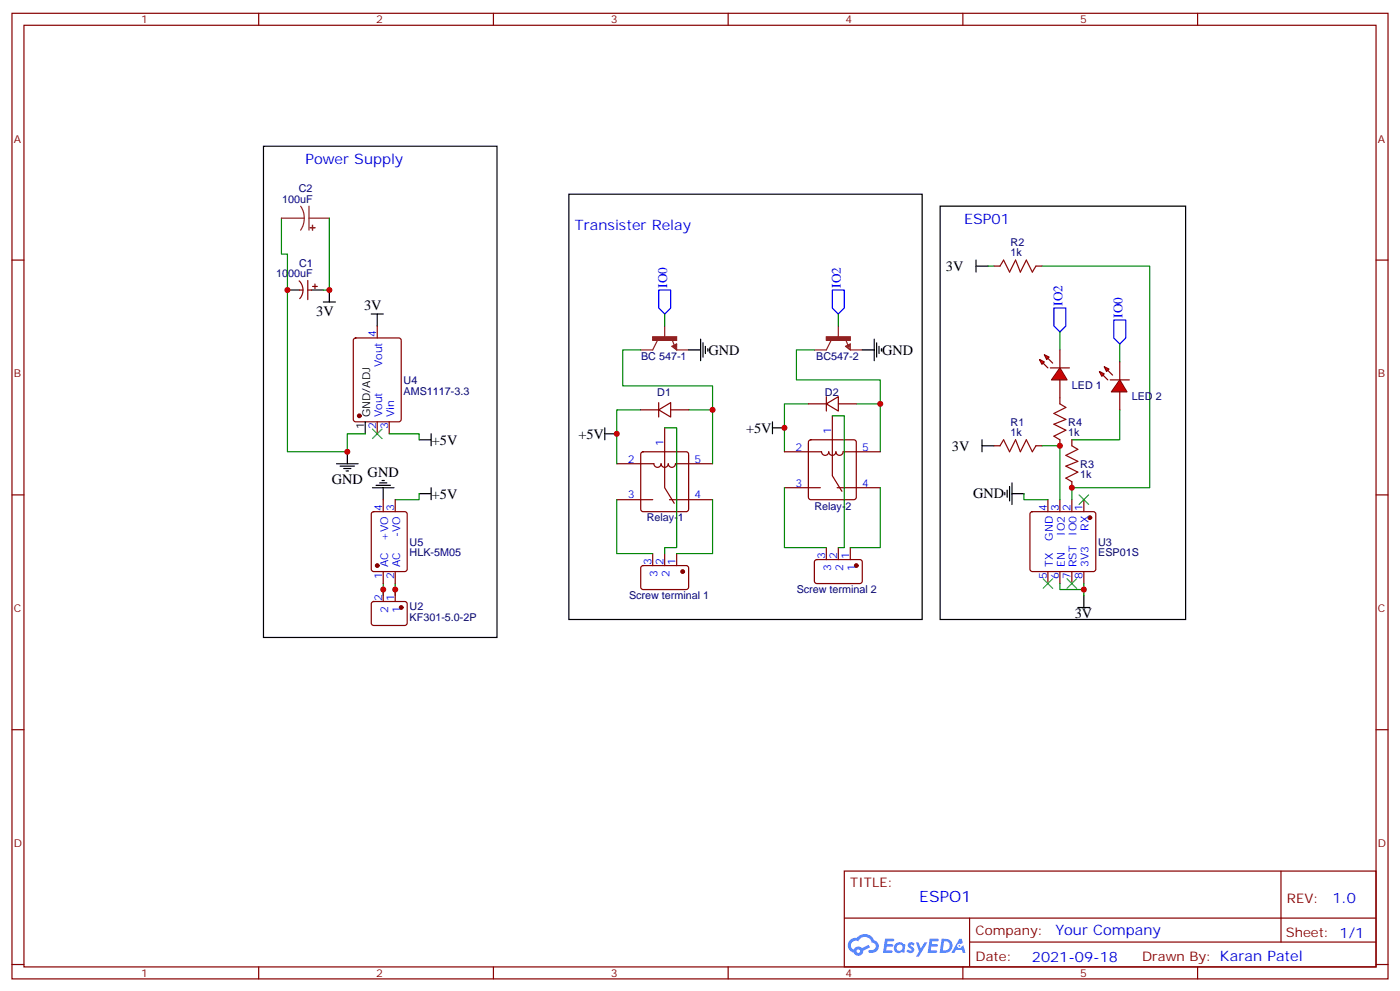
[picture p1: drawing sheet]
<svg xmlns="http://www.w3.org/2000/svg" width="412mm" height="292mm" viewBox="0 0 412 292" stroke-linecap="round" stroke-linejoin="round" font-family="sans-serif">
<g fill="none" stroke="#870000" stroke-width=".35">
<path d="M3.5 3.9h405.4v284.4h-405.4zM7.1 7.4h398.2v277.3h-398.2zM76.2 3.9v3.5M145.3 3.9v3.5M214.5 3.9v3.5M283.6 3.9v3.5M352.8 3.9v3.5M3.5 76.6h3.6M405.3 76.6h3.6M3.5 145.7h3.6M405.3 145.7h3.6M3.5 214.9h3.6"/>
<path d="M405.3 214.9h3.6M248.7 256.5h156.6v28.2h-156.6zM377.3 256.5v20.9M248.7 270.4h156.5M285.6 277.4h119.6M285.6 270.4v14.1M3.5 284h3.6M76.2 284.7v3.6M145.3 284.7v3.6M214.5 284.7v3.6M283.6 284.7v3.6M352.8 284.7v3.6"/>
<path d="M405.3 284h3.6"/>
</g>
<g fill="#5487ff">
<path d="M267.7 277.7a1.22 1.22 0 0 1 1.7 .2l-.4 .6a.47 .47 0 0 0-.3-.4 .47 .47 0 0 0-.5 .2l.1 .2a1.14 1.14 0 0 1 .8 1.8 1.14 1.14 0 0 1-1.9 0l-.2-.2 .5-.6 .7 .5a.29 .29 0 0 0 .3-.3 .29 .29 0 0 0-.2-.3 1.04 1.04 0 0 1-.6-1.7z"/>
<path d="M260.7 276.4h2.4l.3 .2-.2 .5-1.8 .1-.1 .8h1.5l.3 .4-.3 .4h-1.6l-.2 1.1h1.7l.2 .3-.2 .3-2.6 .1z"/>
<path d="M273.8 276.4h2.4l.3 .2-.1 .5-1.8 .1-.2 .8h1.6l.3 .4-.4 .4h-1.6l-.1 1.1h1.7l.2 .3-.2 .3-2.6 .1z"/>
<path d="M282.6 276.4h.7l.3 1.3-.6 .3a.69 .69 0 0 0-1 .3 .69 .69 0 0 0 .4 .9 .69 .69 0 0 0 .9-.6l.5-.2 .6 2.2h-.8l-.2-.9h-1.8l-.5 .9h-.8z"/>
<path d="M269.8 277.5h.8l.6 1.8 1.1-1.8h.9l-2.6 4.2h-.8l.9-1.5z"/>
<path d="M277.4 276.4l-.6 4.2h1.3a2.11 2.11 0 0 0 2.5-2.1 2.11 2.11 0 0 0-2.5-2.1zM278.1 277.2a1.39 1.39 0 0 1 1.7 1.4 1.39 1.39 0 0 1-1.8 1.3h-.3z"/>
<path d="M263.7 278.1a1.54 1.54 0 0 0-.1 2.1 1.54 1.54 0 0 0 2.2 .1l.6 .3 .3-2.3-.2-.3h-.4a1.49 1.49 0 0 0-2.4 .1zM264 279.1a.94 .94 0 0 1 1.8 0 .94 .94 0 0 1-1.8 0z"/>
<path d="M250.4 276.8a2.18 2.18 0 0 0 1.1 3.7 1.44 1.44 0 0 0 1.6 .9 1.44 1.44 0 0 0 1.2-1.4l2-1-.5-.8-1.9 1a1.47 1.47 0 0 0-2.4 .4 1.39 1.39 0 0 1-.7-1.9 1.39 1.39 0 0 1 2-.5 2.12 2.12 0 0 1 2.2-1.3 2.12 2.12 0 0 1 1.9 1.7 1.14 1.14 0 0 1 1.1 1.4 1.14 1.14 0 0 1-1.7 .7 .43 .43 0 0 0-.5 .4 .43 .43 0 0 0 .4 .5 1.98 1.98 0 0 0 2.5-1.2 1.98 1.98 0 0 0-1.2-2.6 3.1 3.1 0 0 0-5.3-.6l-.9 .1zM252.3 280.1a.55 .55 0 0 1 1.1 0 .55 .55 0 0 1-1.1 0z"/>
<circle cx="282.6" cy="278.5" r=".26"/>
</g>
<g fill="none" stroke="#8c2424" stroke-width=".35">
<path d="M195.8 96v3.5M197.9 99.9l.7 1.7M246.9 96v3.5M249.1 99.9l.7 1.7M193.7 100.2l-1.4 2.8h-3.6M197.9 102l1.4-.7v1.7zM198.3 102l.7-.4v1.1zM198.6 102h.4M199.3 103h3.5M244.8 100.2l-1.4 2.8h-3.5M249.1 102l1.4-.7v1.7zM249.4 102l.7-.4v1.1z"/>
<path d="M249.8 102h.3M250.5 103h3.5"/>
</g>
<g fill="#8c2424" stroke="#8c2424" stroke-width=".35">
<path d="M192.3 99.2h7v1h-7z"/>
<path d="M243.4 99.2h7.1v1h-7.1z"/>
</g>
<g fill="none" stroke="#870000" stroke-width=".35">
<path d="M292.8 78.4h1.8M305.2 78.4h1.7M88.1 82.7a3.8 3.8 0 0 1 .2 5.2M88.2 85.4h1.1M90.7 82.6v5.6M90.7 85.4h1M92.1 84.3h1.4M92.8 83.6v1.5M104.3 99.7l.5-.2h12.7l.6 .4 .1 23.6-.5 .7h-12.9l-.7-.4v-23.6zM111.1 96v3.5M312.2 117.2v1.7M111.1 124.2v3.5"/>
<path d="M114.7 124.2v3.5M181.7 136.6h10.9a1.06 1.06 0 0 0 1.1 1 1.06 1.06 0 0 0 1-1 1.06 1.06 0 0 0 1.1 1 1.06 1.06 0 0 0 1-1 1.06 1.06 0 0 0 1.1 1 1.06 1.06 0 0 0 1.1-1h10.9M189 133.2l.4-.2h12.7l.5 .2 .2 .5v16.3l-.2 .5-.5 .2h-12.7l-.5-.3-.2-.4v-16.3zM195.8 126v17.6l2.8 4.6M231.1 133h10.9a1.06 1.06 0 0 0 1.1 1.1 1.06 1.06 0 0 0 1-1.1 1.06 1.06 0 0 0 1.1 1.1 1.06 1.06 0 0 0 1-1.1 1.06 1.06 0 0 0 1.1 1.1 1.06 1.06 0 0 0 1.1-1.1h10.9M238.4 129.7l.4-.2h12.7l.5 .2 .2 .5v16.2l-.2 .5-.5 .2h-12.7l-.5-.2-.2-.5v-16.2zM245.2 122.4v17.7l2.8 4.6M292.8 131.3h1.8M305.2 131.3h1.7M312.2 129.5v1.8M315.7 129.5v1.8M181.7 147.1h10.6"/>
<path d="M197.2 147.1h12.7M231.1 143.6h10.6M246.6 143.6h12.7M303.6 150.9l.5-.2h18l.5 .2 .2 .5v16.2l-.2 .5-.5 .2h-18l-.5-.2-.2-.5v-16.2zM308.7 147.1v3.6M312.2 147.1v3.6M315.7 141.9v1.7M315.7 147.1v3.6M319.3 147.1v3.6M189 166.8l.4-.3 13 .1 .4 .7v5.9l-.7 .4-12.9-.1-.5-.6v-5.6zM192.3 163v3.5M195.8 163v3.5"/>
<path d="M199.3 163v3.5M240.1 165l.5-.2h13l.4 .7-.1 5.9-.6 .4h-13l-.4-.7v-5.6zM243.4 161.3v3.5M246.9 161.3v3.5M250.5 161.3v3.5M308.7 168.3v3.5M312.2 168.3v3.5M315.7 168.3v3.5M319.3 168.3v3.5"/>
</g>
<g fill="#870000" stroke="#870000" stroke-width=".35">
<circle cx="321" cy="152.4" r=".53"/>
<circle cx="105.8" cy="122.4" r=".53"/>
<circle cx="252.2" cy="166.5" r=".53"/>
<circle cx="201.1" cy="168.3" r=".53"/>
</g>
<g fill="none" stroke="#000" stroke-width=".35">
<path d="M167.6 57.2h104v125.2h-104zM276.9 60.7h72.3v121.7h-72.3zM287.5 78.4h3.5M287.5 76.6v3.5M84.7 85.4h3.5M91.7 85.4h3.5M206.4 99.9v6.3M257.5 99.9v6.3M202.8 103h3.6M207.1 100.9v4.3M207.8 102v2.1M208.5 102.7v.7"/>
<path d="M254 103h3.5M258.2 100.9v4.3M258.9 102v2.1M259.6 102.7v.7M107.6 124.2v3.5M178.2 127.7h3.5M178.2 126v3.5M227.5 126h3.6M227.5 124.2v3.5M289.3 131.3h3.5M289.3 129.5v3.5M296 145v.7"/>
<path d="M296.7 144.3v2.1M297.4 143.3v4.2M298.1 145.4h3.5M298.1 142.2v6.4M317.5 178.9h3.5M319.3 175.4v3.5"/>
</g>
<g fill="none" stroke="#008700" stroke-width=".35">
<path d="M82.9 64.2v10.6h1.8v58.2h17.6v-5.3h5.3M291 78.4h1.8M306.9 78.4h31.8v65.2h-23v3.5M195.8 92.5v3.5M246.9 92.5v3.5M312.2 97.8v5.2M188.7 103h-5.3v10.6h26.5v7.1M238.1 118.9h-7v14.1M239.9 103h-5.3v8.9h24.7v7M252.2 118.9h7.1v14.1M329.8 101.3v5.3M188.7 120.7h-7v15.9"/>
<path d="M195.8 126h3.5v35.3h-3.5v1.7M202.8 120.7h7.1v15.9M245.2 122.4h3.5v38.9h-1.8M306.9 131.3h5.3v15.8M329.8 120.7v8.8h-14.1M181.7 147.1v15.9h10.6M209.9 147.1v15.9h-10.6M231.1 143.6v17.7h12.3M259.3 143.6v17.7h-8.8M301.6 145.4v1.7h7.1M112.9 171.8v3.6M116.4 171.8v3.6"/>
<path d="M312.2 171.8v1.8h7.1M319.3 171.8v3.6"/>
</g>
<path d="M194 85.4h3.6v5.3l-1.8 1.8-1.8-1.8zM245.2 85.4h3.5v5.3l-1.8 1.8-1.7-1.8zM310.4 90.7h3.6v5.3l-1.8 1.8-1.8-1.8zM328.1 94.2h3.5v5.3l-1.8 1.8-1.7-1.8z" fill="none" stroke="#00f" stroke-width=".35"/>
<path d="M109.7 126.3l2.8 2.9M112.5 126.3l-2.8 2.9M317.9 145.7l2.8 2.9M320.7 145.7l-2.8 2.9M307.3 170.4l2.8 2.8M310.1 170.4l-2.8 2.8M314.3 170.4l2.8 2.8M317.1 170.4l-2.8 2.8" fill="none" stroke="#3c3" stroke-width=".35"/>
<path d="M294.6 78.4l1-1.8 1.8 3.5 1.8-3.5 1.4 3.5 1.7-3.5 1.8 3.5 1.1-1.7M312.2 118.9l1.8 1.1-3.6 1.7 3.6 1.8-3.6 1.4 3.6 1.8-3.6 1.7 1.8 1.1M294.6 131.3l1-1.8 1.8 3.5 1.8-3.5 1.4 3.5 1.7-3.5 1.8 3.5 1.1-1.7M315.7 131.3l1.8 1-3.5 1.8 3.5 1.8-3.5 1.4 3.5 1.7-3.5 1.8 1.7 1.1" fill="none" stroke="#a10000" stroke-width=".35"/>
<g fill="#f00" stroke="#870000" stroke-width=".35">
<path d="M312.2 108.3l2.1 3.6h-4.6z"/>
<path d="M309.4 108.3h5.6z"/>
</g>
<g fill="#870000" stroke="#870000" stroke-width=".35">
<path d="M307.3 106.9l1.4 1.4z"/>
<path d="M308.7 105.5l1.4 1.4z"/>
</g>
<g fill="#f00" stroke="#870000" stroke-width=".35">
<path d="M306.2 105.9l1.4 .7-.7 .7z"/>
<path d="M307.6 104.5l1.4 .7-.7 .7z"/>
</g>
<path d="M312.2 103v5.3M312.2 111.9v5.3" fill="none" stroke="#870000" stroke-width=".35"/>
<g fill="#f00" stroke="#870000" stroke-width=".35">
<path d="M329.8 111.9l2.2 3.5h-4.6z"/>
<path d="M327 111.9h5.7z"/>
</g>
<g fill="#870000" stroke="#870000" stroke-width=".35">
<path d="M324.9 110.5l1.4 1.4z"/>
<path d="M326.3 109l1.4 1.5z"/>
</g>
<g fill="#f00" stroke="#870000" stroke-width=".35">
<path d="M323.8 109.4l1.5 .7-.7 .7z"/>
<path d="M325.3 108l1.4 .7-.7 .7z"/>
</g>
<g fill="none" stroke="#870000" stroke-width=".35">
<path d="M194 118.6v4.2M238.1 118.9h5.3M243.4 118.9l3.5-2.1v4.2zM243.4 116.8v4.2M246.9 118.9h5.3M329.8 106.6v5.3M329.8 115.4v5.3M188.7 120.7h5.3M194 120.7l3.6-2.1v4.2zM197.6 120.7h5.2M109.6 150.9l.5-.2h9.1l.7 .4v16.5l-.4 .7h-9.4l-.7-.5v-16.4zM112.9 147.1v3.6"/>
<path d="M116.4 147.1v3.6M109.6 177.3l.5-.2 9.4 .1 .4 .6v6l-.7 .4-9.4-.1-.4-.6v-5.7zM112.9 168.3v3.5M112.9 173.6v3.5M116.4 168.3v3.5M116.4 173.6v3.5"/>
</g>
<path d="M82.9 64.2h6.7M88.5 60.7l.9 1.7 .2 1.8M89.6 64.2l-.2 1.9-.9 1.7M91 64.2h6M91 60.7v7.1" fill="none" stroke="#8c2424" stroke-width=".35"/>
<g fill="#8c2424" stroke="#8c2424" stroke-width=".35">
<path d="M92 66.4l.1 1.4z"/>
<path d="M91.4 67l1.4 .1z"/>
</g>
<g fill="none" stroke="#000" stroke-width=".35">
<path d="M77.6 43.1h68.8v144.6h-68.8zM95.2 88.9h3.6M97 85.4v3.5M109.4 92.5h3.5M111.1 92.5v3.5M99.1 136.6h6.4M100.2 137.3h4.2M101.2 138h2.2M102 138.7h.7M102.3 133v3.6M123.5 129.5h3.5M127 127.7v3.6"/>
<path d="M109.7 143.6h6.4M110.8 142.9h4.2M111.8 142.2h2.1M112.5 141.5h.7M112.9 143.6v3.5M123.5 145.4h3.5M127 143.6v3.5"/>
</g>
<path d="M97 64.2v21.2h-1.8M114.7 127.7h8.8v1.8M123.5 145.4v1.7h-7.1" fill="none" stroke="#008700" stroke-width=".35"/>
<g fill="#870000" stroke="#870000" stroke-width=".35">
<circle cx="118.2" cy="178.9" r=".53"/>
<circle cx="111.1" cy="166.5" r=".53"/>
</g>
<g fill="#c00">
<circle cx="181.7" cy="127.7" r=".88"/>
<circle cx="231.1" cy="126" r=".88"/>
<circle cx="209.9" cy="120.7" r=".88"/>
<circle cx="259.3" cy="118.9" r=".88"/>
<circle cx="319.3" cy="173.6" r=".88"/>
<circle cx="312.2" cy="131.3" r=".88"/>
<circle cx="315.7" cy="143.6" r=".88"/>
<circle cx="84.7" cy="85.4" r=".88"/>
<circle cx="102.3" cy="133" r=".88"/>
<circle cx="116.4" cy="173.6" r=".88"/>
<circle cx="112.9" cy="173.6" r=".88"/>
<circle cx="97" cy="85.4" r=".88"/>
</g>
<text font-size="4.6" fill="#00f" x="270.8" y="265.5">ESPO1</text>
<g font-size="4.2" fill="#00f">
<text x="90" y="48.4">Power Supply</text>
<text x="169.3" y="67.8">Transister Relay</text>
<text x="284" y="66">ESP01</text>
<text x="392.5" y="265.8">1.0</text>
<text x="310.9" y="275.3">Your Company</text>
<text x="304" y="283.1">2021-09-18</text>
</g>
<g font-size="4.2">
<text x="278.6" y="79.8">3V</text>
<text x="93.1" y="92.9">3V</text>
<text x="107.3" y="91.3">3V</text>
<text x="208.7" y="104.5">GND</text>
<text x="259.8" y="104.5">GND</text>
<text x="127.2" y="131">+5V</text>
<text x="170.4" y="129.2">+5V</text>
<text x="219.8" y="127.5">+5V</text>
<text x="280.4" y="132.7">3V</text>
<text x="97.7" y="142.7">GND</text>
<text x="108.3" y="140.5">GND</text>
<text x="127.2" y="146.9">+5V</text>
<text x="286.6" y="146.8">GND</text>
<text x="316.6" y="182.1">3V</text>
</g>
<g font-size="3.9" fill="#00f">
<text x="196.6" y="84.7" transform="rotate(-90 196.6 84.7)">IO0</text>
<text x="247.7" y="84.7" transform="rotate(-90 247.7 84.7)">IO2</text>
<text x="313" y="90" transform="rotate(-90 313 90)">IO2</text>
<text x="330.6" y="93.6" transform="rotate(-90 330.6 93.6)">IO0</text>
</g>
<g font-size="3.9" fill="#800">
<text x="250.5" y="261.1">TITLE:</text>
<text x="379.1" y="265.8">REV:</text>
<text x="287.4" y="275.3">Company:</text>
<text x="378.7" y="275.9">Sheet: 1/1</text>
<text x="287.4" y="283">Date:</text>
<text x="336.4" y="283.1">Drawn By: Karan Patel</text>
</g>
<g font-size="3.2" fill="#800">
<text x="41.6" y="6.9">1</text>
<text x="110.8" y="6.9">2</text>
<text x="179.9" y="6.9">3</text>
<text x="249.1" y="6.9">4</text>
<text x="318.2" y="6.9">5</text>
<text x="4.1" y="42">A</text>
<text x="405.9" y="42">A</text>
<text x="4.1" y="111.2">B</text>
<text x="405.9" y="111.2">B</text>
<text x="4.1" y="180.3">C</text>
<text x="405.9" y="180.3">C</text>
<text x="4.1" y="249.4">D</text>
<text x="405.9" y="249.4">D</text>
<text x="41.6" y="287.7">1</text>
<text x="110.8" y="287.7">2</text>
<text x="179.9" y="287.7">3</text>
<text x="249.1" y="287.7">4</text>
<text x="318.2" y="287.7">5</text>
</g>
<g font-size="3.2" fill="#000080">
<text x="83.1" y="59.7">100uF</text>
<text x="88" y="56.4">C2</text>
<text x="297.7" y="75.5">1k</text>
<text x="297.7" y="72.5">R2</text>
<text x="81.4" y="81.5">1000uF</text>
<text x="88.1" y="78.5">C1</text>
<text x="188.8" y="106.2">BC 547-1</text>
<text x="240.4" y="106.2">BC547-2</text>
<text x="118.9" y="113.1">U4</text>
<text x="118.9" y="116.2">AMS1117-3.3</text>
<text x="193.6" y="116.7">D1</text>
<text x="243" y="116.7">D2</text>
<text x="315.7" y="114.4">LED 1</text>
<text x="333.4" y="117.9">LED 2</text>
<text x="297.7" y="125.4">R1</text>
<text x="314.7" y="125.5">R4</text>
<text x="297.7" y="128.4">1k</text>
<text x="314.7" y="128.5">1k</text>
<text x="318.2" y="137.8">R3</text>
<text x="318.2" y="140.9">1k</text>
<text x="190.5" y="153.6">Relay-1</text>
<text x="239.9" y="150">Relay-2</text>
<text x="120.6" y="160.7">U5</text>
<text x="323.5" y="160.8">U3</text>
<text x="120.6" y="163.8">HLK-5M05</text>
<text x="323.5" y="163.8">ESP01S</text>
<text x="120.6" y="179.8">U2</text>
<text x="185.3" y="176.5">Screw terminal 1</text>
<text x="234.7" y="174.7">Screw terminal 2</text>
<text x="120.6" y="182.8">KF301-5.0-2P</text>
</g>
<g font-size="3.2" fill="#00f">
<text x="110.8" y="99.3" transform="rotate(-90 110.8 99.3)">4</text>
<text x="112.5" y="108.2" transform="rotate(-90 112.5 108.2)">Vout</text>
<text x="112.5" y="122.9" transform="rotate(-90 112.5 122.9)">Vout</text>
<text x="116.1" y="122.9" transform="rotate(-90 116.1 122.9)">Vin</text>
<text x="110.8" y="126.4" transform="rotate(-90 110.8 126.4)">2</text>
<text x="114.3" y="126.4" transform="rotate(-90 114.3 126.4)">3</text>
<text x="195.4" y="131.3" transform="rotate(-90 195.4 131.3)">1</text>
<text x="244.8" y="127.7" transform="rotate(-90 244.8 127.7)">1</text>
<text x="185" y="136.2">2</text>
<text x="204.6" y="136.2">5</text>
<text x="234.3" y="132.7">2</text>
<text x="254" y="132.7">5</text>
<text x="234.3" y="143.3">3</text>
<text x="254" y="143.3">4</text>
<text x="185" y="146.8">3</text>
<text x="204.6" y="146.8">4</text>
<text x="112.5" y="150.5" transform="rotate(-90 112.5 150.5)">4</text>
<text x="116.1" y="150.5" transform="rotate(-90 116.1 150.5)">3</text>
<text x="308.3" y="150.5" transform="rotate(-90 308.3 150.5)">4</text>
<text x="311.9" y="150.5" transform="rotate(-90 311.9 150.5)">3</text>
<text x="315.4" y="150.5" transform="rotate(-90 315.4 150.5)">2</text>
<text x="318.9" y="150.5" transform="rotate(-90 318.9 150.5)">1</text>
<text x="114.3" y="159.2" transform="rotate(-90 114.3 159.2)">+VO</text>
<text x="117.8" y="158.1" transform="rotate(-90 117.8 158.1)">-VO</text>
<text x="310.1" y="159.3" transform="rotate(-90 310.1 159.3)">GND</text>
<text x="313.6" y="157.8" transform="rotate(-90 313.6 157.8)">IO2</text>
<text x="317.1" y="157.8" transform="rotate(-90 317.1 157.8)">IO0</text>
<text x="320.7" y="156.4" transform="rotate(-90 320.7 156.4)">RX</text>
<text x="114.3" y="167" transform="rotate(-90 114.3 167)">AC</text>
<text x="117.8" y="167" transform="rotate(-90 117.8 167)">AC</text>
<text x="191.9" y="166.4" transform="rotate(-90 191.9 166.4)">3</text>
<text x="195.4" y="166.4" transform="rotate(-90 195.4 166.4)">2</text>
<text x="199" y="166.4" transform="rotate(-90 199 166.4)">1</text>
<text x="243.1" y="164.6" transform="rotate(-90 243.1 164.6)">3</text>
<text x="246.6" y="164.6" transform="rotate(-90 246.6 164.6)">2</text>
<text x="250.1" y="164.6" transform="rotate(-90 250.1 164.6)">1</text>
<text x="310.1" y="167" transform="rotate(-90 310.1 167)">TX</text>
<text x="313.6" y="167" transform="rotate(-90 313.6 167)">EN</text>
<text x="317.1" y="167" transform="rotate(-90 317.1 167)">RST</text>
<text x="320.7" y="167" transform="rotate(-90 320.7 167)">3V3</text>
<text x="112.5" y="170.5" transform="rotate(-90 112.5 170.5)">1</text>
<text x="116.1" y="170.5" transform="rotate(-90 116.1 170.5)">2</text>
<text x="193.7" y="169.9" transform="rotate(-90 193.7 169.9)">3</text>
<text x="197.2" y="169.9" transform="rotate(-90 197.2 169.9)">2</text>
<text x="244.8" y="168.1" transform="rotate(-90 244.8 168.1)">3</text>
<text x="248.4" y="168.1" transform="rotate(-90 248.4 168.1)">2</text>
<text x="251.9" y="168.1" transform="rotate(-90 251.9 168.1)">1</text>
<text x="308.3" y="170.5" transform="rotate(-90 308.3 170.5)">5</text>
<text x="311.9" y="170.5" transform="rotate(-90 311.9 170.5)">6</text>
<text x="315.4" y="170.5" transform="rotate(-90 315.4 170.5)">7</text>
<text x="318.9" y="170.5" transform="rotate(-90 318.9 170.5)">8</text>
<text x="112.5" y="177" transform="rotate(-90 112.5 177)">2</text>
<text x="116.1" y="177" transform="rotate(-90 116.1 177)">1</text>
<text x="114.3" y="180.4" transform="rotate(-90 114.3 180.4)">2</text>
<text x="117.8" y="180.4" transform="rotate(-90 117.8 180.4)">1</text>
</g>
<g font-size="3.2">
<text x="109" y="122.9" transform="rotate(-90 109 122.9)">GND/ADJ</text>
<text x="107.2" y="126.4" transform="rotate(-90 107.2 126.4)">1</text>
</g>
</svg>
